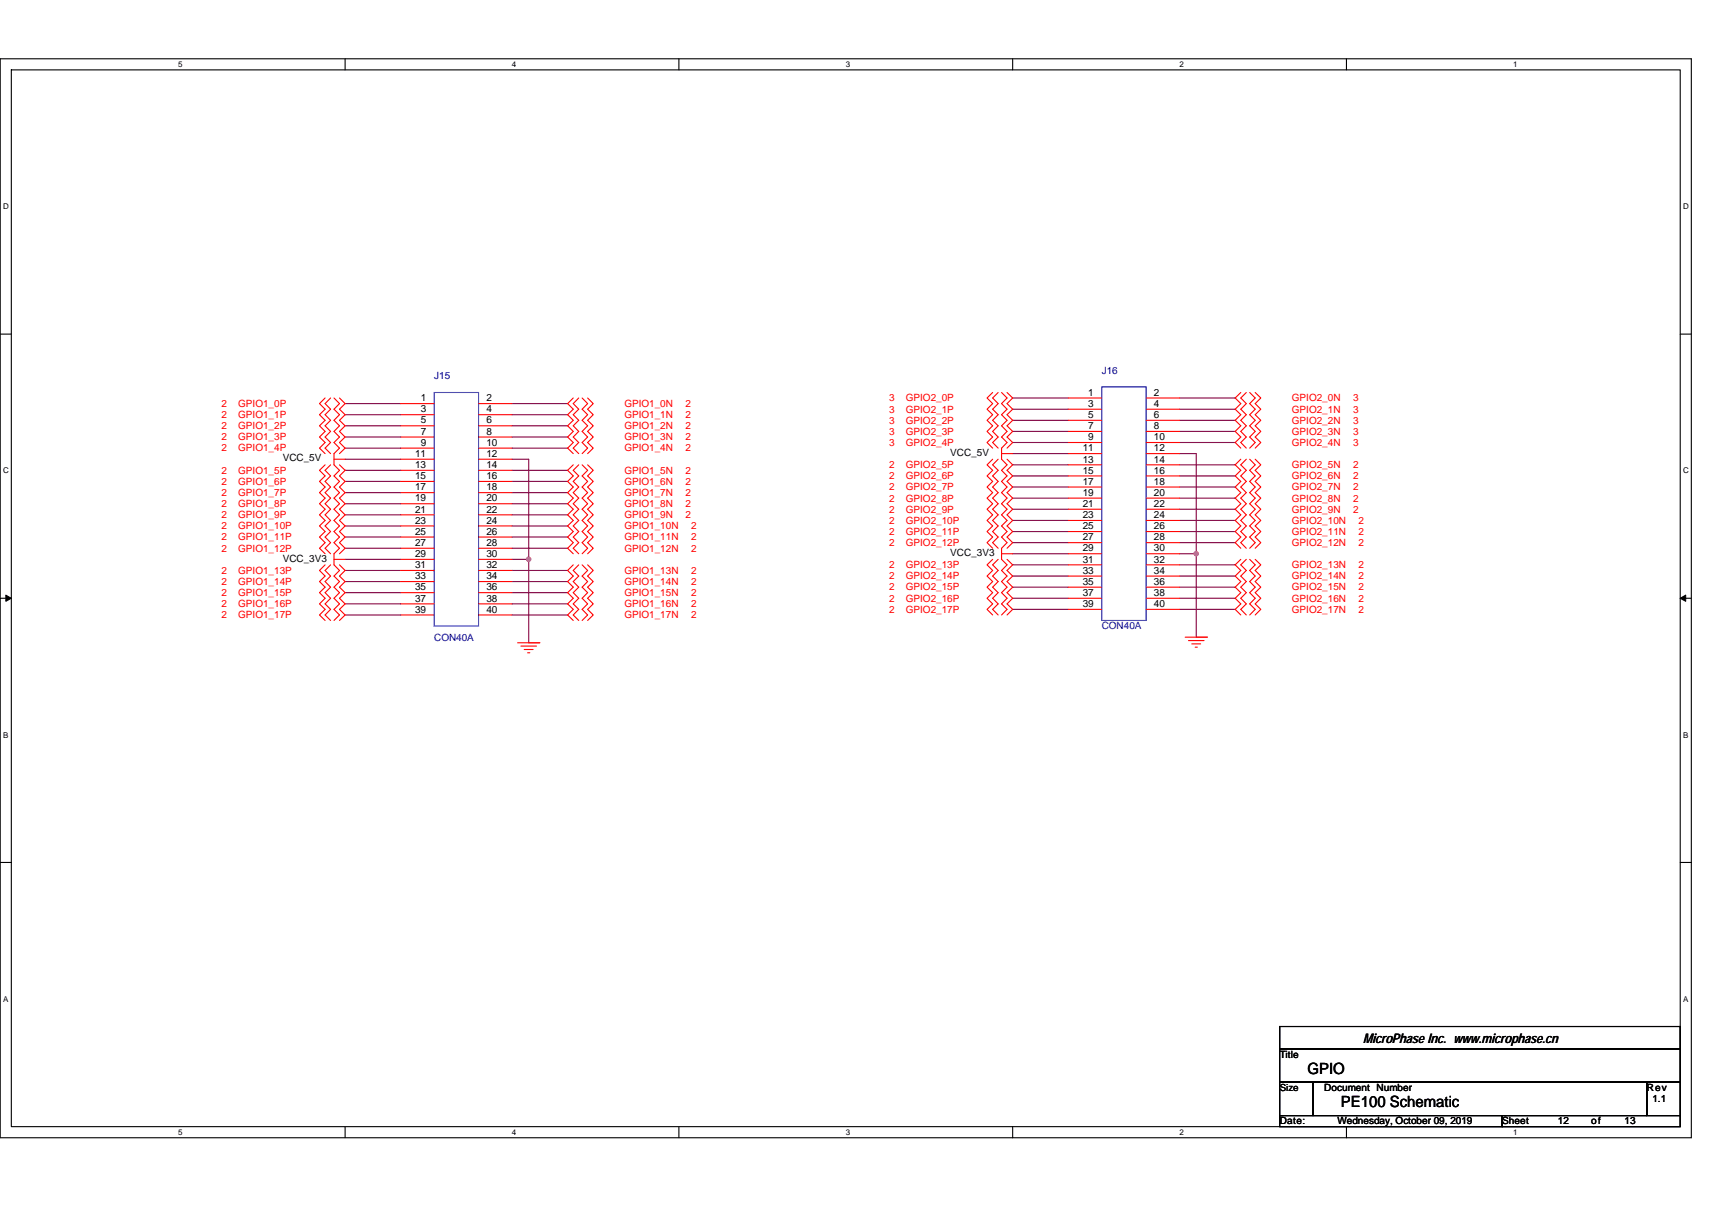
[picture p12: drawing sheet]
<svg xmlns="http://www.w3.org/2000/svg" width="297mm" height="210mm" viewBox="0 0 297 210" stroke-linecap="round" stroke-linejoin="round" font-family="sans-serif">
<path d="M0 10.2h293.5v187.2h-293.5zM2 12.1h289.5v183.4h-289.5z" fill="none" stroke="#000" stroke-width=".19"/>
<g fill="#fff">
<path d="M30.9 10.4h.8v1.6h-.8z"/>
<path d="M30.9 195.7h.8v1.6h-.8z"/>
</g>
<path d="M59.9 10.2v1.9M59.9 195.5v1.9" fill="none" stroke="#000" stroke-width=".19"/>
<g fill="#fff">
<path d="M88.8 10.4h.8v1.6h-.8z"/>
<path d="M88.8 195.7h.8v1.6h-.8z"/>
</g>
<path d="M117.8 10.2v1.9M117.8 195.5v1.9" fill="none" stroke="#000" stroke-width=".19"/>
<g fill="#fff">
<path d="M146.7 10.4h.8v1.6h-.8z"/>
<path d="M146.7 195.7h.8v1.6h-.8z"/>
</g>
<path d="M175.7 10.2v1.9M175.7 195.5v1.9" fill="none" stroke="#000" stroke-width=".19"/>
<g fill="#fff">
<path d="M204.7 10.4h.7v1.6h-.7z"/>
<path d="M204.7 195.7h.7v1.6h-.7z"/>
</g>
<path d="M233.6 10.2v1.9M233.6 195.5v1.9" fill="none" stroke="#000" stroke-width=".19"/>
<g fill="#fff">
<path d="M262.6 10.4h.7v1.6h-.7z"/>
<path d="M262.6 195.7h.7v1.6h-.7z"/>
<path d="M.5 35.1h1v1.5h-1z"/>
<path d="M292 35.1h1v1.5h-1z"/>
<path d="M.5 80.9h1v1.5h-1z"/>
<path d="M292 80.9h1v1.5h-1z"/>
</g>
<path d="M0 58h2M291.5 58h2" fill="none" stroke="#000" stroke-width=".19"/>
<g fill="#fff">
<path d="M.5 126.7h.9v1.6h-.9z"/>
<path d="M292 126.7h.9v1.6h-.9z"/>
</g>
<path d="M0 103.8h2M291.5 103.8h2" fill="none" stroke="#000" stroke-width=".19"/>
<path d="M1 103.3l1 .5-1 .6zM291.5 103.8l1-.5v1.1z" fill="#000" stroke="#000" stroke-width=".17"/>
<g fill="#fff">
<path d="M.5 172.6h.9v1.5h-.9z"/>
<path d="M292 172.6h.9v1.5h-.9z"/>
</g>
<path d="M0 149.7h2M291.5 149.7h2M222 178.1h69.5v3.9h-69.5zM222 182h69.5v5.8h-69.5zM222 187.8h5.8v5.8h-5.8zM222 193.6h38.6v1.9h-38.6zM227.8 187.8h57.9v5.8h-57.9zM260.6 193.6h30.9v1.9h-30.9zM285.7 187.8h5.8v5.8h-5.8z" fill="none" stroke="#000" stroke-width=".19"/>
<g fill="none" stroke="#800040" stroke-width=".19">
<path d="M59.9 79.7h9.6M59.9 70h9.6M59.9 72h9.6M59.9 73.9h9.6M59.9 75.8h9.6M59.9 77.8h9.6M88.8 79.7h2.9v17.4M88.8 70h9.7M88.8 72h9.7M88.8 73.9h9.7M88.8 75.8h9.7M88.8 77.8h9.7"/>
<path d="M175.7 78.7h9.7M175.7 69.1h9.7M175.7 71h9.7M175.7 72.9h9.7M175.7 74.9h9.7M175.7 76.8h9.7M204.7 78.7h2.9v17.4M204.7 69.1h9.6M204.7 71h9.6M204.7 72.9h9.6M204.7 74.9h9.6M204.7 76.8h9.6"/>
<path d="M59.9 97.1h9.6M59.9 81.6h9.6M59.9 83.5h9.6M59.9 85.5h9.6M59.9 87.4h9.6M59.9 89.3h9.6M59.9 91.3h9.6M59.9 93.2h9.6M59.9 95.1h9.6M59.9 99h9.6M88.8 97.1h2.9M88.8 81.6h9.7"/>
<path d="M88.8 83.5h9.7M88.8 85.5h9.7M88.8 87.4h9.7M88.8 89.3h9.7M88.8 91.3h9.7M88.8 93.2h9.7M88.8 95.1h9.7M88.8 99h9.7M91.7 97.1v14.4h2M175.7 96.1h9.7M175.7 80.7h9.7M175.7 82.6h9.7"/>
<path d="M175.7 84.5h9.7M175.7 86.4h9.7M175.7 88.4h9.7M175.7 90.3h9.7M175.7 92.2h9.7M175.7 94.2h9.7M175.7 98h9.7M175.7 100h9.7M204.7 96.1h2.9M204.7 80.7h9.6M204.7 82.6h9.6M204.7 84.5h9.6"/>
<path d="M204.7 86.4h9.6M204.7 88.4h9.6M204.7 90.3h9.6M204.7 92.2h9.6M204.7 94.2h9.6M204.7 98h9.6M204.7 100h9.6M207.6 96.1v14.5h1.9M59.9 102.8h9.6M59.9 104.8h9.6M59.9 106.7h9.6M59.9 100.9h9.6"/>
<path d="M88.8 100.9h9.7M88.8 102.8h9.7M88.8 104.8h9.7M88.8 106.7h9.7M175.7 101.9h9.7M175.7 103.8h9.7M175.7 105.7h9.7M204.7 101.9h9.6M204.7 103.8h9.6M204.7 105.7h9.6"/>
</g>
<g fill="#f0f" stroke="#f0f" stroke-width=".19">
<circle cx="91.7" cy="97.1" r=".38"/>
<circle cx="207.5" cy="96.1" r=".38"/>
</g>
<g fill="none" stroke="#f00" stroke-width=".19">
<path d="M56.4 69.1l-1 .9 1 1-1 1 1 .9-1 1 1 1-1 .9 1 1-1 1 1 .9M57.4 69.1l-1 .9 1 1-1 1 1 .9-1 1 1 1-1 .9 1 1-1 1 1 .9M58 69.1l.9 .9-.9 1 .9 1-.9 .9 .9 1-.9 1 .9 .9-.9 1 .9 1-.9 .9v2l.9 .9-.9 1 .9 .9-.9 1 .9 1-.9 .9 .9 1-.9 1 .9 .9-.9 1 .9 1-.9 .9 .9 1-.9 1 .9 .9-.9 1v1.9l.9 1-.9 1 .9 .9-.9 1 .9 .9-.9 1 .9 1-.9 .9 .9 1-.9 1M58 79.7h1.9M58.9 69.1l1 .9-1 1 1 1-1 .9 1 1-1 1 1 .9-1 1 1 1-1 .9M69.5 70h5.8M69.5 72h5.8M69.5 73.9h5.8M69.5 75.8h5.8M69.5 77.8h5.8M69.5 79.7h5.8M83 70h5.8"/>
<path d="M83 72h5.8M83 73.9h5.8M83 75.8h5.8M83 77.8h5.8M83 79.7h5.8M99.5 69.1l-1 .9 1 1-1 1 1 .9-1 1 1 1-1 .9 1 1-1 1 1 .9M100.4 69.1l-.9 .9 .9 1-.9 1 .9 .9-.9 1 .9 1-.9 .9 .9 1-.9 1 .9 .9M101 69.1l1 .9-1 1 1 1-1 .9 1 1-1 1 1 .9-1 1 1 1-1 .9M102 69.1l.9 .9-.9 1 .9 1-.9 .9 .9 1-.9 1 .9 .9-.9 1 .9 1-.9 .9M172.2 68.1l-.9 1 .9 .9-.9 1 .9 1-.9 .9 .9 1-.9 1 .9 .9-.9 1 .9 1M172.2 79.7l-.9 1 .9 .9-.9 1 .9 .9-.9 1 .9 1-.9 .9 .9 1-.9 1 .9 .9-.9 1 .9 1-.9 .9 .9 1-.9 1 .9 .9M173.2 68.1l-1 1 1 .9-1 1 1 1-1 .9 1 1-1 1 1 .9-1 1 1 1"/>
<path d="M173.2 79.7l-1 1 1 .9-1 1 1 .9-1 1 1 1-1 .9 1 1-1 1 1 .9-1 1 1 1-1 .9 1 1-1 1 1 .9M173.8 68.1l.9 1-.9 .9 .9 1-.9 1 .9 .9-.9 1 .9 1-.9 .9 .9 1-.9 1v1.9l.9 1-.9 .9 .9 1-.9 .9 .9 1-.9 1 .9 .9-.9 1 .9 1-.9 .9 .9 1-.9 1 .9 .9-.9 1 .9 1-.9 .9v2l.9 .9-.9 1 .9 1-.9 .9 .9 1-.9 .9 .9 1-.9 1 .9 .9-.9 1M173.8 78.7h1.9M174.7 68.1l1 1-1 .9 1 1-1 1 1 .9-1 1 1 1-1 .9 1 1-1 1M174.7 79.7l1 1-1 .9 1 1-1 .9 1 1-1 1 1 .9-1 1 1 1-1 .9 1 1-1 1 1 .9-1 1 1 1-1 .9M185.4 69.1h5.8M185.4 71h5.8M185.4 72.9h5.8M185.4 74.9h5.8M185.4 76.8h5.8M185.4 78.7h5.8M198.9 69.1h5.8"/>
<path d="M198.9 71h5.8M198.9 72.9h5.8M198.9 74.9h5.8M198.9 76.8h5.8M198.9 78.7h5.8M215.3 68.1l-1 1 1 .9-1 1 1 1-1 .9 1 1-1 1 1 .9-1 1 1 1M215.3 79.7l-1 1 1 .9-1 1 1 .9-1 1 1 1-1 .9 1 1-1 1 1 .9-1 1 1 1-1 .9 1 1-1 1 1 .9M216.2 68.1l-.9 1 .9 .9-.9 1 .9 1-.9 .9 .9 1-.9 1 .9 .9-.9 1 .9 1M216.2 79.7l-.9 1 .9 .9-.9 1 .9 .9-.9 1 .9 1-.9 .9 .9 1-.9 1 .9 .9-.9 1 .9 1-.9 .9 .9 1-.9 1 .9 .9M216.8 68.1l1 1-1 .9 1 1-1 1 1 .9-1 1 1 1-1 .9 1 1-1 1M216.8 79.7l1 1-1 .9 1 1-1 .9 1 1-1 1 1 .9-1 1 1 1-1 .9 1 1-1 1 1 .9-1 1 1 1-1 .9M217.8 68.1l1 1-1 .9 1 1-1 1 1 .9-1 1 1 1-1 .9 1 1-1 1"/>
<path d="M217.8 79.7l1 1-1 .9 1 1-1 .9 1 1-1 1 1 .9-1 1 1 1-1 .9 1 1-1 1 1 .9-1 1 1 1-1 .9M56.4 80.7l-1 .9 1 1-1 .9 1 1-1 1 1 .9-1 1 1 1-1 .9 1 1-1 1 1 .9-1 1 1 1-1 .9 1 1M56.4 98l-1 1 1 1-1 .9 1 1-1 .9 1 1-1 1 1 .9-1 1 1 1M57.4 80.7l-1 .9 1 1-1 .9 1 1-1 1 1 .9-1 1 1 1-1 .9 1 1-1 1 1 .9-1 1 1 1-1 .9 1 1M57.4 98l-1 1 1 1-1 .9 1 1-1 .9 1 1-1 1 1 .9-1 1 1 1M58 97.1h1.9M58.9 80.7l1 .9-1 1 1 .9-1 1 1 1-1 .9 1 1-1 1 1 .9-1 1 1 1-1 .9 1 1-1 1 1 .9-1 1M58.9 98l1 1-1 1 1 .9-1 1 1 .9-1 1 1 1-1 .9 1 1-1 1M69.5 81.6h5.8M69.5 83.5h5.8M69.5 85.5h5.8M69.5 87.4h5.8"/>
<path d="M69.5 89.3h5.8M69.5 91.3h5.8M69.5 93.2h5.8M69.5 95.1h5.8M69.5 97.1h5.8M69.5 99h5.8M83 81.6h5.8M83 83.5h5.8M83 85.5h5.8M83 87.4h5.8M83 89.3h5.8M83 91.3h5.8"/>
<path d="M83 93.2h5.8M83 95.1h5.8M83 97.1h5.8M83 99h5.8M99.5 80.7l-1 .9 1 1-1 .9 1 1-1 1 1 .9-1 1 1 1-1 .9 1 1-1 1 1 .9-1 1 1 1-1 .9 1 1M99.5 98l-1 1 1 1-1 .9 1 1-1 .9 1 1-1 1 1 .9-1 1 1 1M100.4 80.7l-.9 .9 .9 1-.9 .9 .9 1-.9 1 .9 .9-.9 1 .9 1-.9 .9 .9 1-.9 1 .9 .9-.9 1 .9 1-.9 .9 .9 1M100.4 98l-.9 1 .9 1-.9 .9 .9 1-.9 .9 .9 1-.9 1 .9 .9-.9 1 .9 1M101 80.7l1 .9-1 1 1 .9-1 1 1 1-1 .9 1 1-1 1 1 .9-1 1 1 1-1 .9 1 1-1 1 1 .9-1 1M101 98l1 1-1 1 1 .9-1 1 1 .9-1 1 1 1-1 .9 1 1-1 1M102 80.7l.9 .9-.9 1 .9 .9-.9 1 .9 1-.9 .9 .9 1-.9 1 .9 .9-.9 1 .9 1-.9 .9 .9 1-.9 1 .9 .9-.9 1M102 98l.9 1-.9 1 .9 .9-.9 1 .9 .9-.9 1 .9 1-.9 .9 .9 1-.9 1"/>
<path d="M172.2 97.1l-.9 .9 .9 1-.9 1 .9 .9-.9 1 .9 .9-.9 1 .9 1-.9 .9 .9 1M173.2 97.1l-1 .9 1 1-1 1 1 .9-1 1 1 .9-1 1 1 1-1 .9 1 1M173.8 96.1h1.9M174.7 97.1l1 .9-1 1 1 1-1 .9 1 1-1 .9 1 1-1 1 1 .9-1 1M185.4 80.7h5.8M185.4 82.6h5.8M185.4 84.5h5.8M185.4 86.4h5.8M185.4 88.4h5.8M185.4 90.3h5.8M185.4 92.2h5.8M185.4 94.2h5.8"/>
<path d="M185.4 96.1h5.8M185.4 98h5.8M185.4 100h5.8M198.9 80.7h5.8M198.9 82.6h5.8M198.9 84.5h5.8M198.9 86.4h5.8M198.9 88.4h5.8M198.9 90.3h5.8M198.9 92.2h5.8M198.9 94.2h5.8M198.9 96.1h5.8"/>
<path d="M198.9 98h5.8M198.9 100h5.8M215.3 97.1l-1 .9 1 1-1 1 1 .9-1 1 1 .9-1 1 1 1-1 .9 1 1M216.2 97.1l-.9 .9 .9 1-.9 1 .9 .9-.9 1 .9 .9-.9 1 .9 1-.9 .9 .9 1M216.8 97.1l1 .9-1 1 1 1-1 .9 1 1-1 .9 1 1-1 1 1 .9-1 1M217.8 97.1l1 .9-1 1 1 1-1 .9 1 1-1 .9 1 1-1 1 1 .9-1 1M69.5 100.9h5.8M69.5 102.8h5.8M69.5 104.8h5.8M69.5 106.7h5.8M83 100.9h5.8M83 102.8h5.8"/>
<path d="M83 104.8h5.8M83 106.7h5.8M89.8 111.5h3.9M90.4 112.1h2.7M90.9 112.7h1.6M91.5 113.3h.4M185.4 101.9h5.8M185.4 103.8h5.8M185.4 105.7h5.8M198.9 101.9h5.8M198.9 103.8h5.8M198.9 105.7h5.8"/>
<path d="M205.6 110.6h3.9M206.2 111.2h2.7M206.8 111.7h1.5M207.4 112.3h.3"/>
</g>
<path d="M75.3 68.1h7.7v40.5h-7.7zM191.2 67.1h7.7v40.6h-7.7z" fill="none" stroke="#00f" stroke-width=".19"/>
<g font-size="2.7">
<text x="226.9" y="186.3">GPIO</text>
<text x="232.6" y="192.1">PE100 Schematic</text>
</g>
<text font-size="2.3" x="236.5" y="181.1">MicroPhase Inc. www.microphase.cn</text>
<g font-size="1.7" fill="#000080">
<text x="75.3" y="65.8">J15</text>
<text x="191.2" y="64.8">J16</text>
<text x="75.3" y="111.2">CON40A</text>
<text x="191.2" y="109.2">CON40A</text>
</g>
<g font-size="1.7" fill="#f00">
<text x="38.5" y="70.6">2</text>
<text x="41.3" y="70.6">GPIO1_0P</text>
<text x="108.3" y="70.6">GPIO1_0N</text>
<text x="119" y="70.6">2</text>
<text x="154.3" y="69.7">3</text>
<text x="154.3" y="71.6">3</text>
<text x="157.2" y="69.7">GPIO2_0P</text>
<text x="157.2" y="71.6">GPIO2_1P</text>
<text x="224.2" y="69.7">GPIO2_0N</text>
<text x="224.2" y="71.6">GPIO2_1N</text>
<text x="234.8" y="69.7">3</text>
<text x="234.8" y="71.6">3</text>
<text x="38.5" y="72.6">2</text>
<text x="38.5" y="74.5">2</text>
<text x="38.5" y="76.4">2</text>
<text x="41.3" y="72.6">GPIO1_1P</text>
<text x="41.3" y="74.5">GPIO1_2P</text>
<text x="41.3" y="76.4">GPIO1_3P</text>
<text x="108.3" y="72.6">GPIO1_1N</text>
<text x="108.3" y="74.5">GPIO1_2N</text>
<text x="108.3" y="76.4">GPIO1_3N</text>
<text x="119" y="72.6">2</text>
<text x="119" y="74.5">2</text>
<text x="119" y="76.4">2</text>
<text x="154.3" y="73.5">3</text>
<text x="154.3" y="75.4">3</text>
<text x="154.3" y="77.4">3</text>
<text x="157.2" y="73.5">GPIO2_2P</text>
<text x="157.2" y="75.4">GPIO2_3P</text>
<text x="157.2" y="77.4">GPIO2_4P</text>
<text x="224.2" y="73.5">GPIO2_2N</text>
<text x="224.2" y="75.4">GPIO2_3N</text>
<text x="224.2" y="77.4">GPIO2_4N</text>
<text x="234.8" y="73.5">3</text>
<text x="234.8" y="75.4">3</text>
<text x="234.8" y="77.4">3</text>
<text x="38.5" y="78.3">2</text>
<text x="38.5" y="82.2">2</text>
<text x="41.3" y="78.3">GPIO1_4P</text>
<text x="41.3" y="82.2">GPIO1_5P</text>
<text x="108.3" y="78.3">GPIO1_4N</text>
<text x="108.3" y="82.2">GPIO1_5N</text>
<text x="119" y="78.3">2</text>
<text x="119" y="82.2">2</text>
<text x="154.3" y="81.2">2</text>
<text x="154.3" y="83.2">2</text>
<text x="157.2" y="81.2">GPIO2_5P</text>
<text x="157.2" y="83.2">GPIO2_6P</text>
<text x="224.2" y="81.2">GPIO2_5N</text>
<text x="224.2" y="83.2">GPIO2_6N</text>
<text x="234.8" y="81.2">2</text>
<text x="234.8" y="83.2">2</text>
<text x="38.5" y="84.1">2</text>
<text x="38.5" y="86.1">2</text>
<text x="38.5" y="88">2</text>
<text x="38.5" y="89.9">2</text>
<text x="41.3" y="84.1">GPIO1_6P</text>
<text x="41.3" y="86.1">GPIO1_7P</text>
<text x="41.3" y="88">GPIO1_8P</text>
<text x="41.3" y="89.9">GPIO1_9P</text>
<text x="108.3" y="84.1">GPIO1_6N</text>
<text x="108.3" y="86.1">GPIO1_7N</text>
<text x="108.3" y="88">GPIO1_8N</text>
<text x="108.3" y="89.9">GPIO1_9N</text>
<text x="119" y="84.1">2</text>
<text x="119" y="86.1">2</text>
<text x="119" y="88">2</text>
<text x="119" y="89.9">2</text>
<text x="154.3" y="85.1">2</text>
<text x="154.3" y="87">2</text>
<text x="154.3" y="89">2</text>
<text x="157.2" y="85.1">GPIO2_7P</text>
<text x="157.2" y="87">GPIO2_8P</text>
<text x="157.2" y="89">GPIO2_9P</text>
<text x="224.2" y="85.1">GPIO2_7N</text>
<text x="224.2" y="87">GPIO2_8N</text>
<text x="224.2" y="89">GPIO2_9N</text>
<text x="234.8" y="85.1">2</text>
<text x="234.8" y="87">2</text>
<text x="234.8" y="89">2</text>
<text x="38.5" y="91.9">2</text>
<text x="38.5" y="93.8">2</text>
<text x="38.5" y="95.7">2</text>
<text x="41.3" y="91.9">GPIO1_10P</text>
<text x="41.3" y="93.8">GPIO1_11P</text>
<text x="41.3" y="95.7">GPIO1_12P</text>
<text x="108.3" y="91.9">GPIO1_10N</text>
<text x="108.3" y="93.8">GPIO1_11N</text>
<text x="108.3" y="95.7">GPIO1_12N</text>
<text x="119.9" y="91.9">2</text>
<text x="119.9" y="93.8">2</text>
<text x="119.9" y="95.7">2</text>
<text x="154.3" y="90.9">2</text>
<text x="154.3" y="92.8">2</text>
<text x="154.3" y="94.7">2</text>
<text x="157.2" y="90.9">GPIO2_10P</text>
<text x="157.2" y="92.8">GPIO2_11P</text>
<text x="157.2" y="94.7">GPIO2_12P</text>
<text x="224.2" y="90.9">GPIO2_10N</text>
<text x="224.2" y="92.8">GPIO2_11N</text>
<text x="224.2" y="94.7">GPIO2_12N</text>
<text x="235.7" y="90.9">2</text>
<text x="235.7" y="92.8">2</text>
<text x="235.7" y="94.7">2</text>
<text x="38.5" y="99.6">2</text>
<text x="38.5" y="101.5">2</text>
<text x="41.3" y="99.6">GPIO1_13P</text>
<text x="41.3" y="101.5">GPIO1_14P</text>
<text x="108.3" y="99.6">GPIO1_13N</text>
<text x="108.3" y="101.5">GPIO1_14N</text>
<text x="119.9" y="99.6">2</text>
<text x="119.9" y="101.5">2</text>
<text x="154.3" y="98.6">2</text>
<text x="154.3" y="100.5">2</text>
<text x="157.2" y="98.6">GPIO2_13P</text>
<text x="157.2" y="100.5">GPIO2_14P</text>
<text x="224.2" y="98.6">GPIO2_13N</text>
<text x="224.2" y="100.5">GPIO2_14N</text>
<text x="235.7" y="98.6">2</text>
<text x="235.7" y="100.5">2</text>
<text x="38.5" y="103.4">2</text>
<text x="38.5" y="105.4">2</text>
<text x="38.5" y="107.3">2</text>
<text x="41.3" y="103.4">GPIO1_15P</text>
<text x="41.3" y="105.4">GPIO1_16P</text>
<text x="41.3" y="107.3">GPIO1_17P</text>
<text x="108.3" y="103.4">GPIO1_15N</text>
<text x="108.3" y="105.4">GPIO1_16N</text>
<text x="108.3" y="107.3">GPIO1_17N</text>
<text x="119.9" y="103.4">2</text>
<text x="119.9" y="105.4">2</text>
<text x="119.9" y="107.3">2</text>
<text x="154.3" y="102.5">2</text>
<text x="154.3" y="104.4">2</text>
<text x="154.3" y="106.3">2</text>
<text x="157.2" y="102.5">GPIO2_15P</text>
<text x="157.2" y="104.4">GPIO2_16P</text>
<text x="157.2" y="106.3">GPIO2_17P</text>
<text x="224.2" y="102.5">GPIO2_15N</text>
<text x="224.2" y="104.4">GPIO2_16N</text>
<text x="224.2" y="106.3">GPIO2_17N</text>
<text x="235.7" y="102.5">2</text>
<text x="235.7" y="104.4">2</text>
<text x="235.7" y="106.3">2</text>
</g>
<g font-size="1.7">
<text x="73" y="69.6">1</text>
<text x="73" y="71.6">3</text>
<text x="84.4" y="69.6">2</text>
<text x="84.4" y="71.6">4</text>
<text x="188.8" y="68.7">1</text>
<text x="188.8" y="70.6">3</text>
<text x="200.2" y="68.7">2</text>
<text x="200.2" y="70.6">4</text>
<text x="73" y="73.5">5</text>
<text x="73" y="75.4">7</text>
<text x="73" y="77.4">9</text>
<text x="84.4" y="73.5">6</text>
<text x="84.4" y="75.4">8</text>
<text x="84.4" y="77.4">10</text>
<text x="188.8" y="72.5">5</text>
<text x="188.8" y="74.5">7</text>
<text x="188.8" y="76.4">9</text>
<text x="200.2" y="72.5">6</text>
<text x="200.2" y="74.5">8</text>
<text x="200.2" y="76.4">10</text>
<text x="49.1" y="80.1">VCC_5V</text>
<text x="72" y="79.3">11</text>
<text x="72" y="81.2">13</text>
<text x="72" y="83.1">15</text>
<text x="84.4" y="79.3">12</text>
<text x="84.4" y="81.2">14</text>
<text x="84.4" y="83.1">16</text>
<text x="164.9" y="79.1">VCC_5V</text>
<text x="187.9" y="78.3">11</text>
<text x="187.9" y="80.3">13</text>
<text x="187.9" y="82.2">15</text>
<text x="200.2" y="78.3">12</text>
<text x="200.2" y="80.3">14</text>
<text x="200.2" y="82.2">16</text>
<text x="72" y="85.1">17</text>
<text x="72" y="87">19</text>
<text x="72" y="88.9">21</text>
<text x="84.4" y="85.1">18</text>
<text x="84.4" y="87">20</text>
<text x="84.4" y="88.9">22</text>
<text x="187.9" y="84.1">17</text>
<text x="187.9" y="86">19</text>
<text x="187.9" y="88">21</text>
<text x="187.9" y="89.9">23</text>
<text x="200.2" y="84.1">18</text>
<text x="200.2" y="86">20</text>
<text x="200.2" y="88">22</text>
<text x="200.2" y="89.9">24</text>
<text x="72" y="90.9">23</text>
<text x="72" y="92.8">25</text>
<text x="72" y="94.7">27</text>
<text x="84.4" y="90.9">24</text>
<text x="84.4" y="92.8">26</text>
<text x="84.4" y="94.7">28</text>
<text x="187.9" y="91.8">25</text>
<text x="187.9" y="93.8">27</text>
<text x="187.9" y="95.7">29</text>
<text x="200.2" y="91.8">26</text>
<text x="200.2" y="93.8">28</text>
<text x="200.2" y="95.7">30</text>
<text x="49.1" y="97.5">VCC_3V3</text>
<text x="72" y="96.7">29</text>
<text x="72" y="98.6">31</text>
<text x="72" y="100.5">33</text>
<text x="84.4" y="96.7">30</text>
<text x="84.4" y="98.6">32</text>
<text x="84.4" y="100.5">34</text>
<text x="164.9" y="96.5">VCC_3V3</text>
<text x="187.9" y="97.6">31</text>
<text x="187.9" y="99.6">33</text>
<text x="187.9" y="101.5">35</text>
<text x="200.2" y="97.6">32</text>
<text x="200.2" y="99.6">34</text>
<text x="200.2" y="101.5">36</text>
<text x="72" y="102.4">35</text>
<text x="72" y="104.4">37</text>
<text x="72" y="106.3">39</text>
<text x="84.4" y="102.4">36</text>
<text x="84.4" y="104.4">38</text>
<text x="84.4" y="106.3">40</text>
<text x="187.9" y="103.4">37</text>
<text x="187.9" y="105.3">39</text>
<text x="200.2" y="103.4">38</text>
<text x="200.2" y="105.3">40</text>
<text x="222" y="183.6">Title</text>
<text x="222" y="189.3">Size</text>
<text x="229.8" y="189.3">Document Number</text>
<text x="285.7" y="189.3">Rev</text>
<text x="286.7" y="191.3">1.1</text>
<text x="222" y="195.1">Date:</text>
<text x="232.1" y="195.1">Wednesday, October 09, 2019</text>
<text x="260.6" y="195.1">Sheet</text>
<text x="270.3" y="195.1">12</text>
<text x="276.1" y="195.1">of</text>
<text x="281.9" y="195.1">13</text>
</g>
<g font-size="1.4">
<text x="30.9" y="11.7">5</text>
<text x="88.8" y="11.7">4</text>
<text x="146.7" y="11.7">3</text>
<text x="204.7" y="11.7">2</text>
<text x="262.6" y="11.7">1</text>
<text x=".5" y="36.3">D</text>
<text x="292" y="36.3">D</text>
<text x=".5" y="82.1">C</text>
<text x="292" y="82.1">C</text>
<text x=".5" y="128">B</text>
<text x="292" y="128">B</text>
<text x=".5" y="173.8">A</text>
<text x="292" y="173.8">A</text>
<text x="30.9" y="197">5</text>
<text x="88.8" y="197">4</text>
<text x="146.7" y="197">3</text>
<text x="204.7" y="197">2</text>
<text x="262.6" y="197">1</text>
</g>
</svg>
